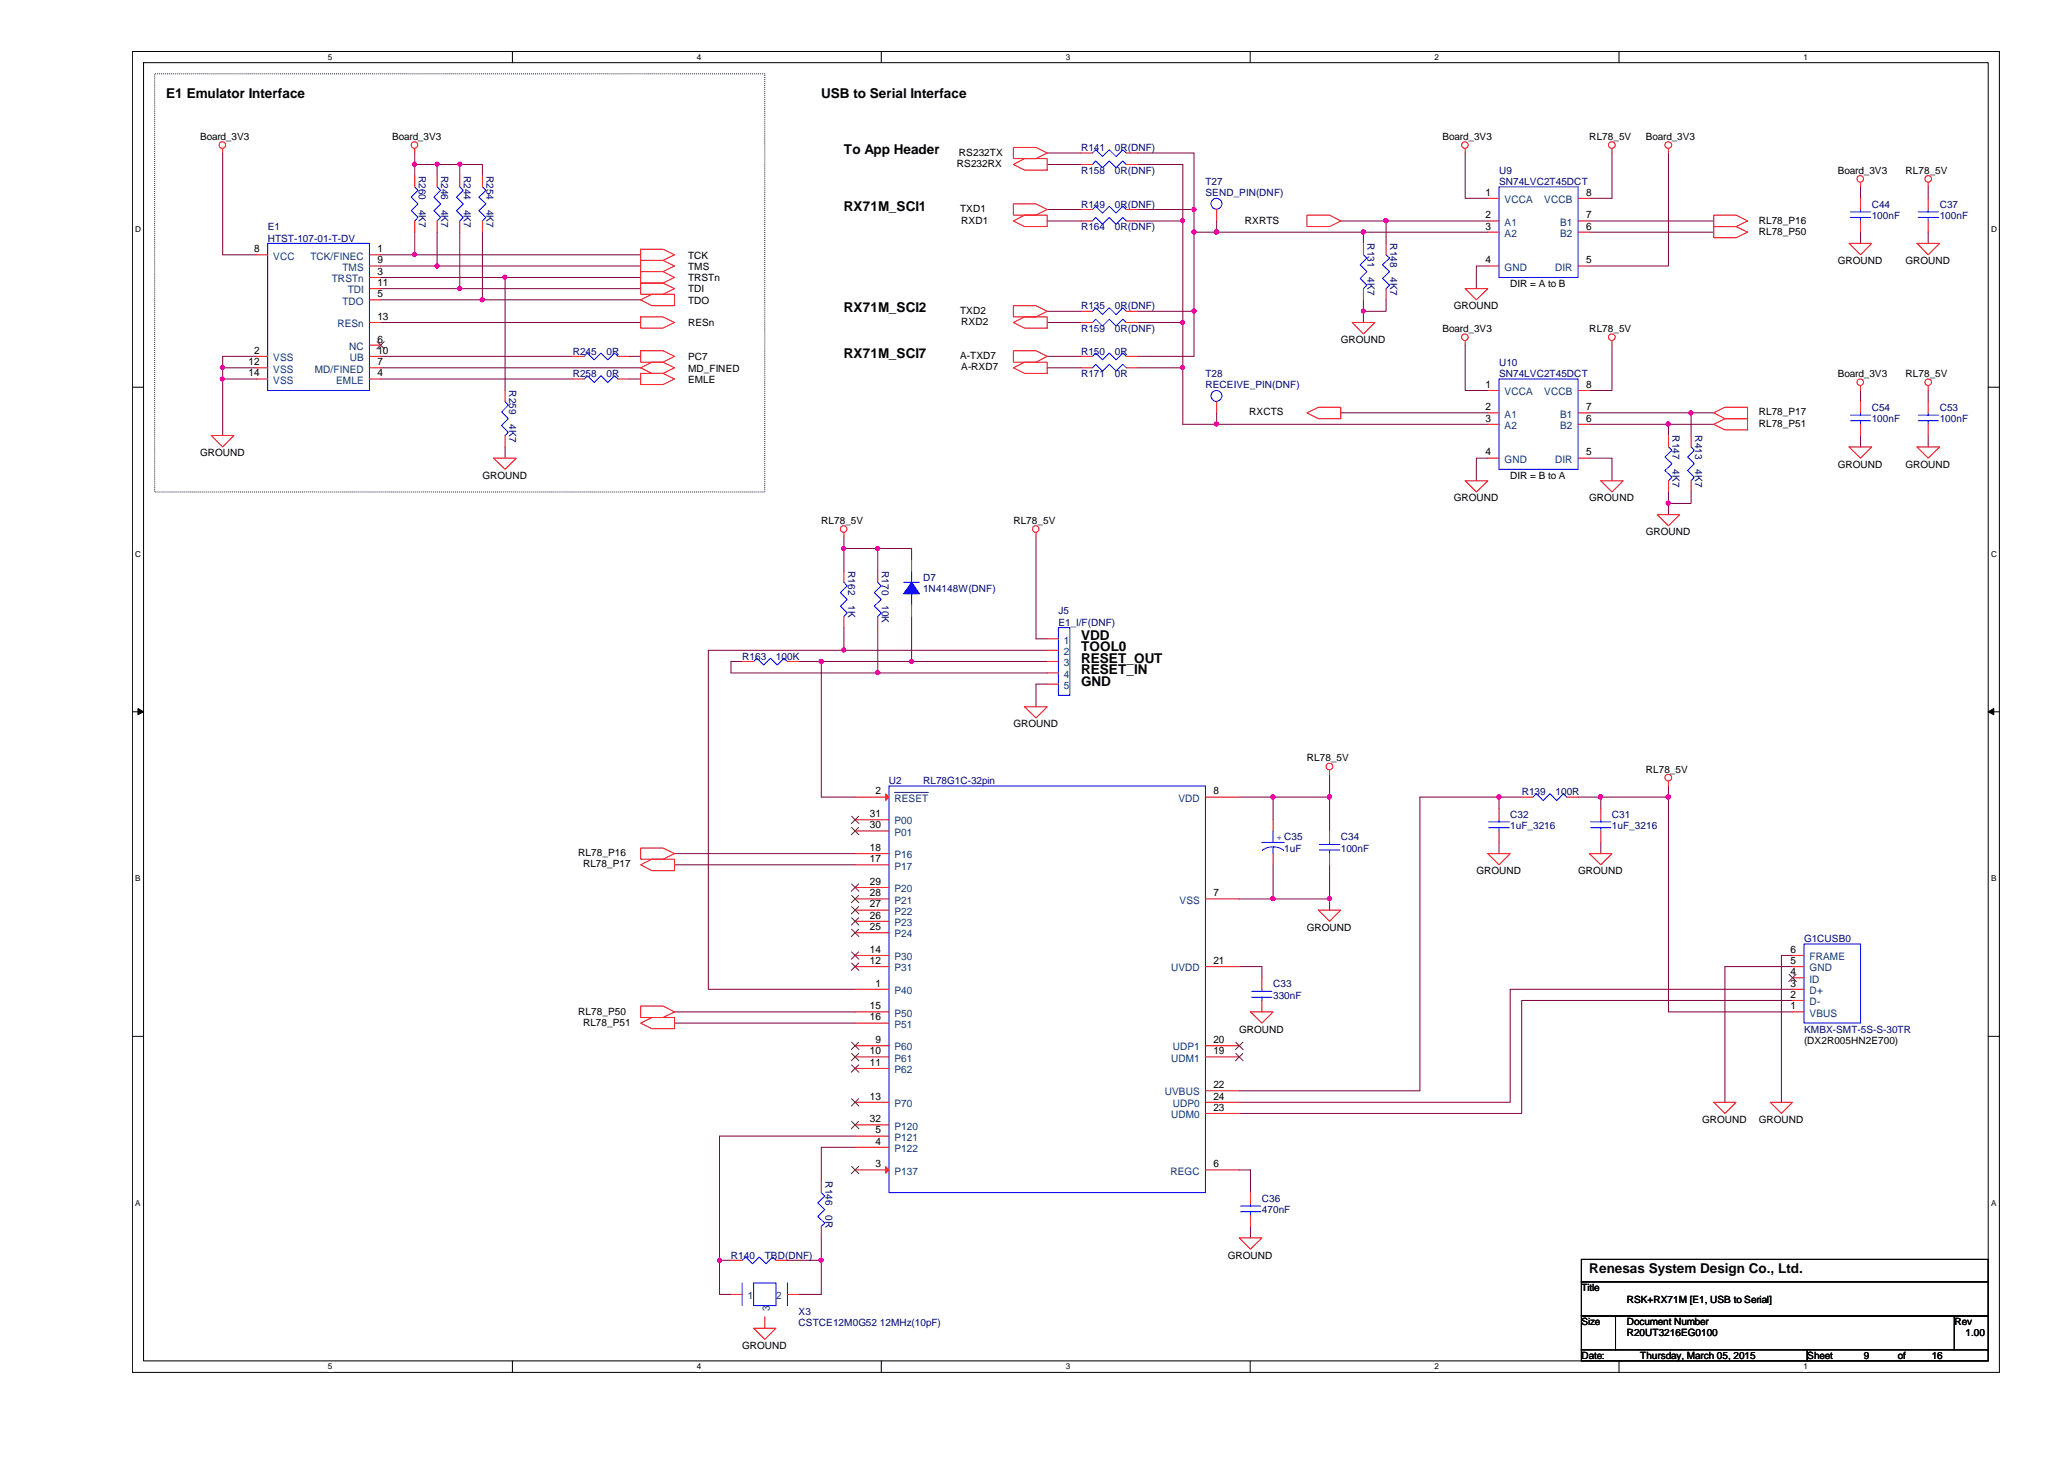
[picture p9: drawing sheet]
<svg xmlns="http://www.w3.org/2000/svg" width="297mm" height="210mm" viewBox="0 0 297 210" stroke-linecap="round" stroke-linejoin="round" font-family="sans-serif">
<path d="M19 7.4h268.7v190h-268.6zM20.7 9h265.4v186.8h-265.4z" fill="none" stroke="#000" stroke-width=".14"/>
<g fill="#fff">
<path d="M47.2 7.6h.6v1.3h-.6z"/>
<path d="M47.2 196h.6v1.3h-.6z"/>
</g>
<path d="M73.7 7.4v1.6M73.7 195.8v1.6" fill="none" stroke="#000" stroke-width=".14"/>
<g fill="#fff">
<path d="M100.3 7.6h.6v1.3h-.6z"/>
<path d="M100.3 196h.6v1.3h-.6z"/>
</g>
<path d="M126.8 7.4v1.6M126.8 195.8v1.6" fill="none" stroke="#000" stroke-width=".14"/>
<g fill="#fff">
<path d="M153.4 7.6h.6v1.3h-.6z"/>
<path d="M153.4 196h.6v1.3h-.6z"/>
</g>
<path d="M179.9 7.4v1.6M179.9 195.8v1.6" fill="none" stroke="#000" stroke-width=".14"/>
<g fill="#fff">
<path d="M206.5 7.6h.6v1.3h-.6z"/>
<path d="M206.5 196h.6v1.3h-.6z"/>
</g>
<path d="M233 7.4v1.6M233 195.8v1.6" fill="none" stroke="#000" stroke-width=".14"/>
<g fill="#fff">
<path d="M259.5 7.6h.6v1.3h-.6z"/>
<path d="M259.5 196h.6v1.3h-.6z"/>
<path d="M19.5 32.3h.8v1.4h-.8z"/>
<path d="M286.6 32.3h.8v1.4h-.8z"/>
<path d="M19.5 79h.8v1.3h-.8z"/>
<path d="M286.6 79h.8v1.3h-.8z"/>
</g>
<path d="M19.1 55.7h1.6M286.1 55.7h1.6" fill="none" stroke="#000" stroke-width=".14"/>
<g fill="#fff">
<path d="M19.5 125.7h.7v1.3h-.7z"/>
<path d="M286.6 125.7h.7v1.3h-.7z"/>
</g>
<path d="M19.1 102.4h1.6M286.1 102.4h1.6" fill="none" stroke="#000" stroke-width=".14"/>
<path d="M19.9 101.9l.8 .5-.8 .4zM286.1 102.4l.8-.5v.9z" fill="#000" stroke="#000" stroke-width=".14"/>
<g fill="#fff">
<path d="M19.5 172.4h.7v1.3h-.7z"/>
<path d="M286.6 172.4h.7v1.3h-.7z"/>
</g>
<path d="M19.1 149.1h1.6M286.1 149.1h1.6M227.6 181.2h58.5v3.2h-58.5zM227.6 184.4h58.5v4.9h-58.5zM227.6 189.3h4.9v4.9h-4.9zM227.6 194.2h32.5v1.6h-32.5zM232.5 189.3h48.8v4.9h-48.8zM260.1 194.2h26v1.6h-26zM281.3 189.3h4.8v4.9h-4.8z" fill="none" stroke="#000" stroke-width=".14"/>
<path d="M22.3 10.6h87.8v60.2h-87.8z" fill="none" stroke="#000" stroke-width=".14" stroke-dasharray="0 .3"/>
<g fill="none" stroke="#800040" stroke-width=".14">
<path d="M32 22v14.7h4.9M54.8 38.3h8.1M54.8 39.9h17.9M54.8 36.7h4.9M59.7 36.7h32.5M59.7 23.7v1.6M59.7 33.4v3.3M59.7 22v1.7M59.7 23.7h3.2M62.9 38.3h29.3M62.9 33.4v4.9M62.9 23.7v1.6"/>
<path d="M62.9 23.7h3.3v1.6M66.2 33.4v8.1M66.2 23.7h3.2v1.6M69.4 33.4v9.7M72.7 39.9h19.5M72.7 39.9v16.3M150.7 31.8h4.9M150.7 22h4.9M150.7 30.1h4.9M150.7 23.7h4.9M163.7 30.1h8.1M163.7 31.8h6.5"/>
<path d="M163.7 23.7h6.5v8.1M163.7 22h8.1v8.1M170.2 31.8v14.6M171.8 30.1v3.3M171.8 33.4h3.3M171.8 33.4v11.4M175.1 31.8v1.6M175.1 33.4h21.1v1.6M193 31.8h6.5M196.2 33.4h17.9M199.5 31.8v3.2M199.5 31.8h14.6"/>
<path d="M210.9 22v6.5h3.2M214.1 38.3h-1.6v3.2M228.7 31.8h17.9M228.7 33.4h17.9M232 22v6.5h-3.3M240.1 22v16.3h-11.4M267.8 26.9v1.6M267.8 33.4v1.6M277.5 26.9v1.6M277.5 33.4v1.6M32 54.5v8.2M32 52.9v1.6"/>
<path d="M32 54.5h4.9M32 52.9h4.9M36.9 51.3h-4.9v1.6M54.8 46.4h37.4M54.8 52.9h37.4M54.8 51.3h27.6M54.8 54.5h27.6M54.8 41.5h11.4M54.8 43.1h14.6M66.2 41.5h26M69.4 43.1h22.8M90.6 54.5h1.6"/>
<path d="M90.6 51.3h1.6M150.7 51.3h4.9M150.7 46.4h4.9M150.7 52.9h4.9M150.7 44.8h4.9M163.7 46.4h6.5M163.7 44.8h8.1M163.7 52.9h6.5M170.2 46.4v6.5M170.2 52.9v8.1h4.9M171.8 44.8v6.5h-8.1M175.1 59.4v1.6"/>
<path d="M193 59.4h21.1M196.2 43.1v1.7M199.5 43.1v1.7h-3.3v1.6M210.9 49.7v6.5h3.2M228.7 59.4h14.7v3.3M232 49.7v6.5h-3.3M243.4 59.4h3.2M267.8 56.2v1.6M277.5 56.2v1.6M72.7 64.3v1.6M121.5 78.9h4.8v3.3M121.5 77.3v1.6"/>
<path d="M121.5 78.9v3.3M126.3 78.9h4.9v1.7M149.1 77.3v14.6h1.6M175.1 61h39M214.1 65.9h-1.6v3.3M228.7 65.9h3.3v3.3M228.7 61h11.4M240.1 70.8v1.6M240.1 72.4v1.6M243.4 70.8v1.6h-3.3M246.6 61h-6.5v1.7M267.8 62.7v1.6"/>
<path d="M277.5 62.7v1.6M106.8 95.2h-1.6v1.6h21.1M114.9 95.2h3.3M118.2 95.2h13M118.2 95.2v19.5h4.9M121.5 90.3v3.3M121.5 93.6h-19.6v48.7h21.2M121.5 93.6h29.2M126.3 96.8h24.4M126.3 90.3v6.5M131.2 88.7v6.5M131.2 95.2h19.5"/>
<path d="M150.7 98.4h-1.6v3.3M178.4 114.7h4.8M183.2 114.7v3.2M183.2 114.7h8.1M191.3 114.7v4.8M191.3 111.4v3.3M215.7 114.7v1.6M215.7 114.7h-11.4v42.2h-25.9M215.7 114.7h3.3M227.1 114.7h3.3M230.4 114.7h9.7M230.4 114.7v1.6"/>
<path d="M240.1 114.7v30.9h17.9M240.1 113.1v1.6M97.1 122.8h26M97.1 124.4h26M178.4 129.3h4.8M178.4 139.1h3.2v1.6M183.2 124.4v4.9M183.2 129.3h8.1v1.6M191.3 124.4v4.9M215.7 121.2v1.6M230.4 121.2v1.6M258 137.5h-1.6v21.1"/>
<path d="M258 139.1h-9.8v19.5M97.1 145.6h26M97.1 147.2h26M258 142.3h-40.7v16.3h-38.9M258 143.9h-39v16.3h-40.6M118.2 178.1v3.2M123.1 165.1h-4.9v4.9M123.1 163.4h-19.6v17.9M178.4 168.3h1.6v3.3M180 176.4v1.7M103.5 181.3h1.7M103.5 181.3v4.9h1.7"/>
<path d="M113.3 181.3h4.9M118.2 181.3v4.9h-3.3"/>
</g>
<g fill="#f0f" stroke="#f0f" stroke-width=".14">
<circle cx="69.4" cy="43.1" r=".31"/>
<circle cx="66.2" cy="41.5" r=".31"/>
<circle cx="62.9" cy="38.3" r=".3"/>
<circle cx="59.6" cy="36.6" r=".3"/>
<circle cx="66.2" cy="23.6" r=".3"/>
<circle cx="62.9" cy="23.6" r=".3"/>
<circle cx="59.6" cy="23.6" r=".3"/>
<circle cx="72.6" cy="39.9" r=".3"/>
<circle cx="32" cy="54.5" r=".3"/>
<circle cx="32" cy="52.9" r=".3"/>
<circle cx="131.2" cy="95.2" r=".3"/>
<circle cx="118.2" cy="181.3" r=".31"/>
<circle cx="118.2" cy="95.2" r=".31"/>
<circle cx="121.4" cy="93.5" r=".3"/>
<circle cx="191.3" cy="129.3" r=".31"/>
<circle cx="183.2" cy="129.3" r=".31"/>
<circle cx="191.3" cy="114.7" r=".32"/>
<circle cx="183.2" cy="114.7" r=".32"/>
<circle cx="230.3" cy="114.7" r=".31"/>
<circle cx="215.7" cy="114.7" r=".32"/>
<circle cx="240.1" cy="114.7" r=".32"/>
<circle cx="126.3" cy="96.8" r=".31"/>
<circle cx="126.3" cy="78.9" r=".31"/>
<circle cx="121.4" cy="78.9" r=".3"/>
<circle cx="103.5" cy="181.3" r=".3"/>
<circle cx="171.8" cy="44.7" r=".3"/>
<circle cx="170.2" cy="46.4" r=".3"/>
<circle cx="171.8" cy="33.4" r=".31"/>
<circle cx="170.2" cy="31.7" r=".3"/>
<circle cx="171.8" cy="30.1" r=".3"/>
<circle cx="196.2" cy="33.4" r=".31"/>
<circle cx="170.2" cy="52.9" r=".3"/>
<circle cx="175.1" cy="61" r=".31"/>
<circle cx="243.3" cy="59.4" r=".3"/>
<circle cx="240.1" cy="61" r=".31"/>
<circle cx="175.1" cy="33.4" r=".32"/>
<circle cx="196.2" cy="44.7" r=".3"/>
<circle cx="199.5" cy="31.7" r=".31"/>
<circle cx="240.1" cy="72.4" r=".31"/>
</g>
<g fill="none" stroke="#f00" stroke-width=".14">
<path d="M32 21.4v.6M36.9 36.7h1.6M53.2 36.7h1.6M53.2 39.9h1.6M53.2 38.3h1.6M59.7 21.4v.6M59.7 25.3v1.6M59.7 31.8v1.6M62.9 25.3v1.6M62.9 31.8v1.6M66.2 25.3v1.6M66.2 31.8v1.6"/>
<path d="M69.4 25.3v1.6M69.4 31.8v1.6M92.2 35.9h3.2l1.7 .8-1.7 .8h-3.2zM92.2 37.5h3.2l1.7 .8-1.7 .8h-3.2zM92.2 39.1h3.2l1.7 .8-1.7 .8h-3.2zM145.8 23.7l1.6-.9h3.3v1.7h-3.3zM145.8 21.2h3.3l1.6 .8-1.6 .8h-3.3zM145.8 29.3h3.3l1.6 .8-1.6 .8h-3.3zM145.8 31.8l1.6-.9h3.3v1.7h-3.3zM155.6 22h1.6M155.6 31.8h1.6M155.6 23.7h1.6"/>
<path d="M155.6 30.1h1.6M162.1 22h1.6M162.1 31.8h1.6M162.1 23.7h1.6M162.1 30.1h1.6M175.1 30.1v1.7M188.1 30.9h3.2l1.7 .9-1.7 .8h-3.2zM196.2 35v1.7M199.5 35v1.7M210.9 21.4v.6M214.1 28.5h1.6M214.1 38.3h1.6"/>
<path d="M214.1 31.8h1.6M214.1 33.4h1.6M227.1 33.4h1.6M227.1 38.3h1.6M227.1 28.5h1.6M227.1 31.8h1.6M232 21.4v.6M240.1 21.4v.6M246.6 32.6h3.3l1.6 .8-1.6 .8h-3.3zM246.6 30.9h3.3l1.6 .9-1.6 .8h-3.3zM266.1 35h3.3l-1.6 1.7zM267.8 26.2v.7"/>
<path d="M267.8 28.5v1.6M267.8 31.8v1.6M275.9 35h3.2l-1.6 1.7zM277.5 26.2v.7M277.5 28.5v1.6M277.5 31.8v1.6M36.9 51.3h1.6M36.9 52.9h1.6M36.9 54.5h1.6M53.2 54.5h1.6M53.2 43.1h1.6M53.2 49.7h1.6"/>
<path d="M53.2 52.9h1.6M53.2 51.3h1.6M53.2 41.5h1.6M53.2 46.4h1.6M72.7 56.2v1.6M82.4 51.3h1.7M82.4 54.5h1.7M88.9 51.3h1.7M88.9 54.5h1.7M92.2 50.5h3.2l1.7 .8-1.7 .8h-3.2zM92.2 40.7h3.2l1.7 .8-1.7 .8h-3.2zM92.2 43.1l1.6-.8h3.3v1.7h-3.3z"/>
<path d="M92.2 45.6h3.2l1.7 .8-1.7 .8h-3.2zM92.2 53.7h3.2l1.7 .8-1.7 .8h-3.2zM92.2 52.9l1.6-.8h1.6l1.7 .8-1.7 .8h-1.6zM145.8 44h3.3l1.6 .8-1.6 .8h-3.3zM145.8 50.5h3.3l1.6 .8-1.6 .8h-3.3zM145.8 46.4l1.6-.8h3.3v1.6h-3.3zM145.8 52.9l1.6-.8h3.3v1.6h-3.3zM155.6 44.8h1.6M155.6 46.4h1.6M155.6 52.9h1.6M155.6 51.3h1.6M162.1 44.8h1.6"/>
<path d="M162.1 46.4h1.6M162.1 52.9h1.6M162.1 51.3h1.6M175.1 57.8v1.6M188.1 59.4l1.6-.8h3.3v1.6h-3.3zM194.6 46.4h3.3l-1.7 1.6zM196.2 41.5v1.6M199.5 41.5v1.6M210.9 41.5h3.2l-1.6 1.6zM210.9 49v.7M214.1 56.2h1.6M214.1 59.4h1.6"/>
<path d="M227.1 56.2h1.6M227.1 59.4h1.6M232 49v.7M246.6 59.4l1.6-.8h3.3v1.6h-3.3zM267.8 55.5v.7M267.8 57.8v1.6M277.5 55.5v.7M277.5 57.8v1.6M30.4 62.7h3.3l-1.7 1.6zM71 65.9h3.3l-1.6 1.6zM72.7 62.7v1.6M121.5 76.6v.7"/>
<path d="M149.1 76.6v.7M210.9 69.2h3.2l-1.6 1.6zM214.1 65.9h1.6M214.1 61h1.6M227.1 61h1.6M227.1 65.9h1.6M230.4 69.2h3.2l-1.6 1.6zM238.5 74h3.2l-1.6 1.6zM240.1 62.7v1.6M240.1 69.2v1.6M243.4 62.7v1.6M243.4 69.2v1.6"/>
<path d="M246.6 61l1.6-.8h3.3v1.6h-3.3zM266.1 64.3h3.3l-1.6 1.6zM267.8 61v1.7M275.9 64.3h3.2l-1.6 1.6zM277.5 61v1.7M106.8 95.2h1.7M113.3 95.2h1.6M121.5 82.2v1.6M121.5 88.7v1.6M126.3 82.2v1.6M126.3 88.7v1.6M131.2 87v1.7"/>
<path d="M131.2 80.6v1.6M150.7 91.9h1.6M150.7 93.6h1.6M150.7 95.2h1.6M150.7 96.8h1.6M150.7 98.4h1.6M123.1 114.7h4.8M123.1 119.5h4.8M123.1 117.9h4.8M147.4 101.7h3.3l-1.6 1.6zM173.5 114.7h4.9M183.2 117.9v1.6"/>
<path d="M191.3 110.8v.6M191.3 119.5v1.7M215.7 116.3v1.6M215.7 119.5v1.7M219 114.7h1.6M225.5 114.7h1.6M230.4 116.3v1.6M230.4 119.5v1.7M240.1 112.4v.7M92.2 122h3.2l1.7 .8-1.7 .8h-3.2zM92.2 124.4l1.6-.8h3.3v1.7h-3.3zM123.1 124.4h4.8"/>
<path d="M123.1 139.1h4.8M123.1 137.5h4.8M123.1 134.2h4.8M123.1 132.5h4.8M123.1 130.9h4.8M123.1 129.3h4.8M123.1 127.7h4.8M123.1 122.8h4.8M173.5 129.3h4.9M173.5 139.1h4.9M183.2 122.8v1.6M189.7 130.9h3.3l-1.7 1.6z"/>
<path d="M191.3 122.8v1.6M214.1 122.8h3.2l-1.6 1.6zM228.7 122.8h3.3l-1.6 1.6zM258 137.5h1.6M258 139.1h1.6M92.2 144.7h3.2l1.7 .9-1.7 .8h-3.2zM92.2 147.2l1.6-.8h3.3v1.6h-3.3zM123.1 142.3h4.8M123.1 145.6h4.8M123.1 147.2h4.8M123.1 150.5h4.8M123.1 152.1h4.8"/>
<path d="M123.1 158.6h4.8M123.1 153.7h4.8M173.5 152.1h4.9M173.5 150.5h4.9M173.5 156.9h4.9M173.5 158.6h4.9M180 145.6h3.2l-1.6 1.6zM181.6 140.7v1.6M181.6 143.9v1.7M246.6 158.6h3.3l-1.7 1.6zM254.8 158.6h3.2l-1.6 1.6zM258 140.7h1.6"/>
<path d="M258 142.3h1.6M258 143.9h1.6M258 145.6h1.6M118.2 170v1.6M118.2 176.4v1.7M123.1 161.8h4.8M123.1 168.3h4.8M123.1 165.1h4.8M123.1 163.4h4.8M173.5 168.3h4.9M173.5 160.2h4.9M178.4 178.1h3.2l-1.6 1.6z"/>
<path d="M180 171.6v1.6M180 174.8v1.6M105.2 186.2h1.6M105.2 181.3h1.6M108.5 191.1h3.2l-1.6 1.6zM110.1 189.4v1.7M111.7 181.3h1.6M113.3 186.2h1.6"/>
<circle cx="32" cy="20.9" r=".47"/>
<circle cx="59.6" cy="20.9" r=".47"/>
<circle cx="210.8" cy="20.9" r=".47"/>
<circle cx="232" cy="20.9" r=".48"/>
<circle cx="240.1" cy="20.9" r=".48"/>
<circle cx="267.7" cy="25.7" r=".47"/>
<circle cx="277.5" cy="25.7" r=".47"/>
<circle cx="210.8" cy="48.5" r=".47"/>
<circle cx="232" cy="48.5" r=".48"/>
<circle cx="267.7" cy="55" r=".47"/>
<circle cx="277.5" cy="55" r=".47"/>
<circle cx="121.4" cy="76.1" r=".47"/>
<circle cx="149" cy="76.1" r=".47"/>
<circle cx="191.3" cy="110.3" r=".48"/>
<circle cx="240.1" cy="111.9" r=".48"/>
</g>
<g fill="none" stroke="#00f" stroke-width=".14">
<path d="M38.5 35h14.7v21.2h-14.7zM59.7 26.9l.5 .5-1 1 1 .9-1 1 1 1-.5 .5M62.9 26.9l.5 .5-1 1 1 .9-1 1 1 1-.5 .5M66.2 26.9l.5 .5-1 1 1 .9-1 1 1 1-.5 .5M69.4 26.9l.5 .5-1 1 1 .9-1 1 1 1-.5 .5M157.2 22l.5-.5 1 1 .9-1 1 1 1-1 .5 .5M157.2 31.8l.5-.5 1 1 .9-1 1 1 1-1 .5 .5M157.2 23.7l.5-.5 1 .9 .9-.9 1 .9 1-.9 .5 .5M157.2 30.1l.5-.4 1 .9 .9-.9 1 .9 1-.9 .5 .4M196.2 36.7l.5 .4-1 1 1 1-1 .9 1 1-.5 .5M199.5 36.7l.5 .4-1 1 1 1-1 .9 1 1-.5 .5M215.7 26.9h11.4v13h-11.4z"/>
<path d="M266.3 31.3h2.9M266.3 30.5h2.9M267.8 30.1v.4M267.8 31.3v.5M276.1 31.3h2.9M276.1 30.5h2.9M277.5 30.1v.4M277.5 31.3v.5M72.7 57.8l.5 .5-1 1 1 .9-1 1 1 1-.5 .5M84.1 51.3l.4-.5 1 1 1-1 1 1 .9-1 .5 .5M84.1 54.5l.4-.4 1 .9 1-.9 1 .9 .9-.9 .5 .4M157.2 44.8l.5-.5 1 1 .9-1 1 1 1-1 .5 .5"/>
<path d="M157.2 46.4l.5-.5 1 1 .9-1 1 1 1-1 .5 .5M157.2 52.9l.5-.5 1 1 .9-1 1 1 1-1 .5 .5M157.2 51.3l.5-.5 1 1 .9-1 1 1 1-1 .5 .5M215.7 54.5h11.4v13h-11.4zM266.3 59.7h2.9M267.8 59.4v.3M276.1 59.7h2.9M277.5 59.4v.3M240.1 64.3l.5 .5-1 .9 1 1-1 1 1 1-.5 .5M243.4 64.3l.4 .5-.9 .9 .9 1-.9 1 .9 1-.4 .5M266.3 60.5h2.9M267.8 60.5v.5"/>
<path d="M276.1 60.5h2.9M277.5 60.5v.5M108.5 95.2l.4-.5 1 1 1-1 .9 1 1-1 .5 .5M121.5 83.8l.4 .5-1 1 1 .9-1 1 1 1-.4 .5M126.3 83.8l.5 .5-1 1 1 .9-1 1 1 1-.5 .5M130 83.8h2.3M131.2 85.4v1.6M131.2 82.2v1.6M152.3 90.3h1.7v9.7h-1.7zM127.9 113.1h45.6v58.5h-45.6zM183.2 119.5v1.7M214.2 119.1h3"/>
<path d="M214.2 118.2h3M215.7 117.9v.3M215.7 119.1v.4M220.6 114.7l.5-.5 1 1 1-1 .9 1 1-1 .5 .5M228.9 119.1h2.9M228.9 118.2h2.9M230.4 117.9v.3M230.4 119.1v.4M181.6 121.2h3.2M181.7 122.3a2.6 2.6 0 0 1 3 0M183.2 121.8v1M189.9 122.3h2.9"/>
<path d="M189.9 121.5h2.9M191.3 121.2v.3M191.3 122.3v.5M259.6 135.8h8.2v11.4h-8.2zM180.1 143.5h2.9M180.1 142.6h2.9M181.6 142.3v.3M181.6 143.5v.4M118.2 171.6l.5 .5-1 1 1 .9-1 1 1 1-.5 .4M178.5 174.3h2.9M178.5 173.5h2.9M180 173.2v.3"/>
<path d="M180 174.3v.5M106.8 184.6v3.2M106.8 181.3l.5-.5 1 1 1-1 .9 1 1-1 .5 .5M108.5 184.6h3.2v3.2h-3.2zM113.3 184.6v3.2"/>
<circle cx="175.1" cy="29.3" r=".78"/>
<circle cx="175.1" cy="57" r=".78"/>
</g>
<g fill="none" stroke="#804000" stroke-width=".14">
<path d="M54.3 49.1l1 1.1M55.3 49.1l-1.1 1.1M122.6 119l1 1.1M122.6 117.4l1 1.1M123.6 119l-1.1 1.1M123.6 117.4l-1.1 1.1M122.6 138.6l1 1M122.6 136.9l1 1.1M122.6 133.7l1 1M122.6 132l1 1.1M122.6 130.4l1 1.1M122.6 128.8l1 1.1"/>
<path d="M122.6 127.2l1 1M123.6 138.6l-1.1 1M123.6 136.9l-1.1 1.1M123.6 133.7l-1.1 1M123.6 132l-1.1 1.1M123.6 130.4l-1.1 1.1M123.6 128.8l-1.1 1.1M123.6 127.2l-1.1 1M122.6 149.9l1 1.1M122.6 151.6l1 1M122.6 158.1l1 1M122.6 153.2l1 1.1"/>
<path d="M123.6 149.9l-1.1 1.1M123.6 151.6l-1.1 1M123.6 158.1l-1.1 1M123.6 153.2l-1.1 1.1M177.8 151.6l1.1 1M177.8 149.9l1.1 1.1M178.9 151.6l-1.1 1M178.9 149.9l-1.1 1.1M257.5 140.2l1 1M258.5 140.2l-1.1 1M122.6 161.3l1 1.1M122.6 167.8l1 1.1"/>
<path d="M123.6 161.3l-1.1 1.1M123.6 167.8l-1.1 1.1"/>
</g>
<path d="M131.2 83.8l1.1 1.6h-2.3z" fill-rule="evenodd" fill="#00f" stroke="#00f" stroke-width=".14"/>
<g fill="#f00" stroke="#f00" stroke-width=".14">
<path d="M127.5 114.2l.4 .5-.4 .4z"/>
<path d="M127.5 167.9l.4 .4-.4 .5z"/>
</g>
<path d="M128.7 114h4.9" fill="none" stroke="#004080" stroke-width=".14"/>
<g font-size="1.9">
<text x="23.9" y="14.1">E1 Emulator Interface</text>
<text x="118.2" y="14.1">USB to Serial Interface</text>
<text x="121.5" y="22.2">To App Header</text>
<text x="121.5" y="30.4">RX71M_SCI1</text>
<text x="121.5" y="45">RX71M_SCI2</text>
<text x="121.5" y="51.5">RX71M_SCI7</text>
<text x="155.6" y="92.1">VDD</text>
<text x="155.6" y="93.7">TOOL0</text>
<text x="155.6" y="95.4">RESET_OUT</text>
<text x="155.6" y="97">RESET_IN</text>
<text x="155.6" y="98.6">GND</text>
<text x="228.7" y="183.1">Renesas System Design Co., Ltd.</text>
</g>
<g font-size="1.5">
<text x="213.8" y="28.2">1</text>
<text x="228.3" y="28.2">8</text>
<text x="213.8" y="31.4">2</text>
<text x="213.8" y="33">3</text>
<text x="228.3" y="33">6</text>
<text x="228.3" y="31.4">7</text>
<text x="36.6" y="36.3">8</text>
<text x="54.3" y="41.1">11</text>
<text x="54.3" y="36.3">1</text>
<text x="54.3" y="39.5">3</text>
<text x="54.3" y="37.9">9</text>
<text x="213.8" y="37.9">4</text>
<text x="228.3" y="37.9">5</text>
<text x="54.3" y="46">13</text>
<text x="54.3" y="42.8">5</text>
<text x="35.8" y="52.5">12</text>
<text x="36.6" y="50.9">2</text>
<text x="54.3" y="50.9">10</text>
<text x="54.3" y="52.5">7</text>
<text x="54.3" y="49.3">6</text>
<text x="35.8" y="54.1">14</text>
<text x="54.3" y="54.1">4</text>
<text x="213.8" y="55.8">1</text>
<text x="213.8" y="59">2</text>
<text x="228.3" y="55.8">8</text>
<text x="228.3" y="59">7</text>
<text x="213.8" y="65.5">4</text>
<text x="213.8" y="60.7">3</text>
<text x="228.3" y="65.5">5</text>
<text x="228.3" y="60.7">6</text>
<text x="125.2" y="119.2">30</text>
<text x="125.2" y="117.6">31</text>
<text x="126" y="114.3">2</text>
<text x="174.6" y="114.3">8</text>
<text x="125.2" y="124">17</text>
<text x="125.2" y="122.4">18</text>
<text x="125.2" y="130.6">27</text>
<text x="125.2" y="128.9">28</text>
<text x="125.2" y="127.3">29</text>
<text x="174.6" y="128.9">7</text>
<text x="125.2" y="137.1">14</text>
<text x="125.2" y="133.8">25</text>
<text x="125.2" y="132.2">26</text>
<text x="257.7" y="137.1">6</text>
<text x="125.2" y="138.7">12</text>
<text x="126" y="141.9">1</text>
<text x="174.6" y="138.7">21</text>
<text x="257.7" y="138.7">5</text>
<text x="257.7" y="140.3">4</text>
<text x="257.7" y="141.9">3</text>
<text x="257.7" y="143.6">2</text>
<text x="125.2" y="145.2">15</text>
<text x="125.2" y="146.8">16</text>
<text x="257.7" y="145.2">1</text>
<text x="125.2" y="151.7">10</text>
<text x="125.2" y="153.3">11</text>
<text x="126" y="150.1">9</text>
<text x="174.6" y="150.1">20</text>
<text x="174.6" y="151.7">19</text>
<text x="125.2" y="161.5">32</text>
<text x="125.2" y="158.2">13</text>
<text x="174.6" y="158.2">24</text>
<text x="174.6" y="156.5">22</text>
<text x="174.6" y="159.8">23</text>
<text x="126" y="167.9">3</text>
<text x="126" y="164.7">4</text>
<text x="126" y="163.1">5</text>
<text x="174.6" y="167.9">6</text>
</g>
<g font-size="1.5" fill="#004080">
<text x="216.5" y="29.2">VCCA</text>
<text x="222.2" y="29.2">VCCB</text>
<text x="216.5" y="32.5">A1</text>
<text x="216.5" y="34.1">A2</text>
<text x="224.5" y="34.1">B2</text>
<text x="224.5" y="32.5">B1</text>
<text x="39.3" y="37.3">VCC</text>
<text x="44.7" y="37.3">TCK/FINEC</text>
<text x="47.8" y="40.6">TRSTn</text>
<text x="49.3" y="38.9">TMS</text>
<text x="216.5" y="38.9">GND</text>
<text x="223.8" y="38.9">DIR</text>
<text x="48.6" y="47.1">RESn</text>
<text x="49.3" y="43.8">TDO</text>
<text x="50" y="42.2">TDI</text>
<text x="39.3" y="51.9">VSS</text>
<text x="39.3" y="53.6">VSS</text>
<text x="45.3" y="53.6">MD/FINED</text>
<text x="50.2" y="50.3">NC</text>
<text x="50.3" y="51.9">UB</text>
<text x="39.3" y="55.2">VSS</text>
<text x="48.4" y="55.2">EMLE</text>
<text x="216.5" y="56.9">VCCA</text>
<text x="222.2" y="56.9">VCCB</text>
<text x="216.5" y="60.1">A1</text>
<text x="216.5" y="61.7">A2</text>
<text x="224.5" y="61.7">B2</text>
<text x="224.5" y="60.1">B1</text>
<text x="216.5" y="66.6">GND</text>
<text x="223.8" y="66.6">DIR</text>
<text x="153.1" y="92.6">1</text>
<text x="153.1" y="94.2">2</text>
<text x="153.1" y="95.8">3</text>
<text x="153.1" y="97.5">4</text>
<text x="153.1" y="99.1">5</text>
<text x="128.7" y="115.4">RESET</text>
<text x="128.7" y="118.6">P00</text>
<text x="169.6" y="115.4">VDD</text>
<text x="128.7" y="125.1">P17</text>
<text x="128.7" y="120.2">P01</text>
<text x="128.7" y="123.5">P16</text>
<text x="128.7" y="131.6">P22</text>
<text x="128.7" y="130">P21</text>
<text x="128.7" y="128.4">P20</text>
<text x="169.8" y="130">VSS</text>
<text x="128.7" y="134.9">P24</text>
<text x="128.7" y="133.2">P23</text>
<text x="128.7" y="143">P40</text>
<text x="128.7" y="139.7">P31</text>
<text x="128.7" y="138.1">P30</text>
<text x="168.5" y="139.7">UVDD</text>
<text x="260.4" y="138.1">FRAME</text>
<text x="260.4" y="139.7">GND</text>
<text x="260.4" y="141.4">ID</text>
<text x="260.4" y="143">D+</text>
<text x="128.7" y="146.3">P50</text>
<text x="128.7" y="147.9">P51</text>
<text x="260.4" y="144.6">D-</text>
<text x="260.4" y="146.3">VBUS</text>
<text x="128.7" y="151.1">P60</text>
<text x="128.7" y="152.7">P61</text>
<text x="128.7" y="154.4">P62</text>
<text x="168.5" y="152.7">UDM1</text>
<text x="168.8" y="151.1">UDP1</text>
<text x="128.7" y="159.3">P70</text>
<text x="167.6" y="157.6">UVBUS</text>
<text x="168.5" y="160.9">UDM0</text>
<text x="168.8" y="159.3">UDP0</text>
<text x="128.7" y="162.5">P120</text>
<text x="128.7" y="165.7">P122</text>
<text x="128.7" y="164.1">P121</text>
<text x="128.7" y="169">P137</text>
<text x="168.4" y="169">REGC</text>
<text x="107.6" y="186.9">1</text>
<text x="110.8" y="188.6" transform="rotate(-90 110.8 188.6)">3</text>
<text x="111.7" y="186.9">2</text>
</g>
<g font-size="1.4">
<text x="28.8" y="20.1">Board_3V3</text>
<text x="56.4" y="20.1">Board_3V3</text>
<text x="138" y="22.4">RS232TX</text>
<text x="207.6" y="20.1">Board_3V3</text>
<text x="228.7" y="20.1">RL78_5V</text>
<text x="236.9" y="20.1">Board_3V3</text>
<text x="137.7" y="24">RS232RX</text>
<text x="264.5" y="25">Board_3V3</text>
<text x="274.2" y="25">RL78_5V</text>
<text x="138.2" y="30.5">TXD1</text>
<text x="138.3" y="32.2">RXD1</text>
<text x="179.2" y="32.2">RXRTS</text>
<text x="253.1" y="33.8">RL78_P50</text>
<text x="253.1" y="32.2">RL78_P16</text>
<text x="99" y="37.2">TCK</text>
<text x="99" y="38.8">TMS</text>
<text x="99" y="40.4">TRSTn</text>
<text x="217.3" y="41.3">DIR = A to B</text>
<text x="264.5" y="38">GROUND</text>
<text x="274.2" y="38">GROUND</text>
<text x="99" y="42.1">TDI</text>
<text x="99" y="43.7">TDO</text>
<text x="99" y="46.9">RESn</text>
<text x="138.2" y="45.2">TXD2</text>
<text x="138.3" y="46.8">RXD2</text>
<text x="207.6" y="47.8">Board_3V3</text>
<text x="209.2" y="44.5">GROUND</text>
<text x="228.7" y="47.8">RL78_5V</text>
<text x="99" y="51.8">PC7</text>
<text x="99" y="53.5">MD_FINED</text>
<text x="138.2" y="51.6">A-TXD7</text>
<text x="138.3" y="53.3">A-RXD7</text>
<text x="193" y="49.4">GROUND</text>
<text x="99" y="55.1">EMLE</text>
<text x="179.8" y="59.8">RXCTS</text>
<text x="253.1" y="59.8">RL78_P17</text>
<text x="264.5" y="54.3">Board_3V3</text>
<text x="274.2" y="54.3">RL78_5V</text>
<text x="28.8" y="65.7">GROUND</text>
<text x="253.1" y="61.4">RL78_P51</text>
<text x="69.4" y="68.9">GROUND</text>
<text x="217.3" y="68.9">DIR = B to A</text>
<text x="264.5" y="67.3">GROUND</text>
<text x="274.2" y="67.3">GROUND</text>
<text x="118.2" y="75.4">RL78_5V</text>
<text x="145.8" y="75.4">RL78_5V</text>
<text x="209.2" y="72.1">GROUND</text>
<text x="228.7" y="72.1">GROUND</text>
<text x="236.9" y="77">GROUND</text>
<text x="145.8" y="104.6">GROUND</text>
<text x="188.1" y="109.5">RL78_5V</text>
<text x="236.9" y="111.2">RL78_5V</text>
<text x="83.2" y="123.2">RL78_P16</text>
<text x="83.9" y="124.8">RL78_P17</text>
<text x="212.5" y="125.8">GROUND</text>
<text x="227.1" y="125.8">GROUND</text>
<text x="188.1" y="133.9">GROUND</text>
<text x="83.2" y="146">RL78_P50</text>
<text x="83.9" y="147.6">RL78_P51</text>
<text x="178.4" y="148.5">GROUND</text>
<text x="259.6" y="150.2">(DX2R005HN2E700)</text>
<text x="245" y="161.5">GROUND</text>
<text x="253.1" y="161.5">GROUND</text>
<text x="176.7" y="181.1">GROUND</text>
<text x="227.6" y="185.8">Title</text>
<text x="227.6" y="190.7">Size</text>
<text x="234.1" y="187.4">RSK+RX71M [E1, USB to Serial]</text>
<text x="234.1" y="190.7">Document Number</text>
<text x="281.3" y="190.7">Rev</text>
<text x="106.8" y="194.1">GROUND</text>
<text x="227.6" y="195.5">Date:</text>
<text x="234.1" y="192.3">R20UT3216EG0100</text>
<text x="236.1" y="195.5">Thursday, March 05, 2015</text>
<text x="260.1" y="195.5">Sheet</text>
<text x="268.2" y="195.5">9</text>
<text x="273.1" y="195.5">of</text>
<text x="278" y="195.5">16</text>
<text x="282.9" y="192.3">1.00</text>
</g>
<g font-size="1.4" fill="#000080">
<text x="155.6" y="21.8">R141</text>
<text x="160.4" y="21.8">0R(DNF)</text>
<text x="60.3" y="25.3" transform="rotate(90 60.3 25.3)">R260</text>
<text x="63.5" y="25.3" transform="rotate(90 63.5 25.3)">R246</text>
<text x="66.8" y="25.3" transform="rotate(90 66.8 25.3)">R244</text>
<text x="70" y="25.3" transform="rotate(90 70 25.3)">R254</text>
<text x="155.6" y="25">R158</text>
<text x="155.6" y="29.9">R149</text>
<text x="160.4" y="25">0R(DNF)</text>
<text x="160.4" y="29.9">0R(DNF)</text>
<text x="173.5" y="26.6">T27</text>
<text x="173.5" y="28.2">SEND_PIN(DNF)</text>
<text x="215.7" y="25">U9</text>
<text x="215.7" y="26.6">SN74LVC2T45DCT</text>
<text x="269.4" y="29.9">C44</text>
<text x="279.1" y="29.9">C37</text>
<text x="38.5" y="33.1">E1</text>
<text x="38.5" y="34.8">HTST-107-01-T-DV</text>
<text x="60.3" y="30.1" transform="rotate(90 60.3 30.1)">4K7</text>
<text x="63.5" y="30.1" transform="rotate(90 63.5 30.1)">4K7</text>
<text x="66.8" y="30.1" transform="rotate(90 66.8 30.1)">4K7</text>
<text x="70" y="30.1" transform="rotate(90 70 30.1)">4K7</text>
<text x="155.6" y="33.1">R164</text>
<text x="160.4" y="33.1">0R(DNF)</text>
<text x="196.8" y="35" transform="rotate(90 196.8 35)">R131</text>
<text x="200.1" y="35" transform="rotate(90 200.1 35)">R148</text>
<text x="269.4" y="31.5">100nF</text>
<text x="279.1" y="31.5">100nF</text>
<text x="196.8" y="39.9" transform="rotate(90 196.8 39.9)">4K7</text>
<text x="200.1" y="39.9" transform="rotate(90 200.1 39.9)">4K7</text>
<text x="155.6" y="44.5">R135</text>
<text x="155.6" y="47.8">R159</text>
<text x="160.4" y="44.5">0R(DNF)</text>
<text x="160.4" y="47.8">0R(DNF)</text>
<text x="82.4" y="51">R245</text>
<text x="87.3" y="51">0R</text>
<text x="155.6" y="51">R150</text>
<text x="160.4" y="51">0R</text>
<text x="215.7" y="52.6">U10</text>
<text x="73.3" y="56.2" transform="rotate(90 73.3 56.2)">R259</text>
<text x="82.4" y="54.3">R258</text>
<text x="87.3" y="54.3">0R</text>
<text x="155.6" y="54.3">R171</text>
<text x="160.4" y="54.3">0R</text>
<text x="173.5" y="54.3">T28</text>
<text x="173.5" y="55.9">RECEIVE_PIN(DNF)</text>
<text x="215.7" y="54.3">SN74LVC2T45DCT</text>
<text x="269.4" y="59.1">C54</text>
<text x="279.1" y="59.1">C53</text>
<text x="73.3" y="61" transform="rotate(90 73.3 61)">4K7</text>
<text x="240.7" y="62.7" transform="rotate(90 240.7 62.7)">R147</text>
<text x="244" y="62.7" transform="rotate(90 244 62.7)">R413</text>
<text x="269.4" y="60.7">100nF</text>
<text x="279.1" y="60.7">100nF</text>
<text x="240.7" y="67.5" transform="rotate(90 240.7 67.5)">4K7</text>
<text x="244" y="67.5" transform="rotate(90 244 67.5)">4K7</text>
<text x="122" y="82.2" transform="rotate(90 122 82.2)">R162</text>
<text x="126.9" y="82.2" transform="rotate(90 126.9 82.2)">R170</text>
<text x="132.8" y="83.5">D7</text>
<text x="122" y="87" transform="rotate(90 122 87)">1K</text>
<text x="126.9" y="87" transform="rotate(90 126.9 87)">10K</text>
<text x="132.8" y="85.1">1N4148W(DNF)</text>
<text x="152.3" y="88.4">J5</text>
<text x="106.8" y="94.9">R163</text>
<text x="111.7" y="94.9">100K</text>
<text x="152.3" y="90">E1_I/F(DNF)</text>
<text x="127.9" y="112.8">U2</text>
<text x="132.8" y="112.8">RL78G1C-32pin</text>
<text x="217.3" y="117.6">C32</text>
<text x="217.3" y="119.3">1uF_3216</text>
<text x="219" y="114.4">R139</text>
<text x="223.9" y="114.4">100R</text>
<text x="232" y="117.6">C31</text>
<text x="232" y="119.3">1uF_3216</text>
<text x="184.8" y="122.6">1uF</text>
<text x="193" y="120.9">C34</text>
<text x="193" y="122.6">100nF</text>
<text x="259.6" y="135.6">G1CUSB0</text>
<text x="183.2" y="142">C33</text>
<text x="183.2" y="143.7">330nF</text>
<text x="259.6" y="148.5">KMBX-SMT-5S-S-30TR</text>
<text x="118.8" y="170" transform="rotate(90 118.8 170)">R146</text>
<text x="181.6" y="172.9">C36</text>
<text x="118.8" y="174.8" transform="rotate(90 118.8 174.8)">0R</text>
<text x="181.6" y="174.5">470nF</text>
<text x="105.2" y="181.1">R140</text>
<text x="110.1" y="181.1">TBD(DNF)</text>
<text x="114.9" y="189.2">X3</text>
<text x="114.9" y="190.8">CSTCE12M0G52 12MHz(10pF)</text>
</g>
<text font-size="1.4" fill="#00f" x="183.7" y="120.9">+ C35</text>
<g font-size="1.2">
<text x="47.2" y="8.6">5</text>
<text x="100.3" y="8.6">4</text>
<text x="153.4" y="8.6">3</text>
<text x="206.5" y="8.6">2</text>
<text x="259.5" y="8.6">1</text>
<text x="19.5" y="33.4">D</text>
<text x="286.6" y="33.4">D</text>
<text x="19.5" y="80.1">C</text>
<text x="286.6" y="80.1">C</text>
<text x="19.5" y="126.8">B</text>
<text x="286.6" y="126.8">B</text>
<text x="19.5" y="173.5">A</text>
<text x="286.6" y="173.5">A</text>
<text x="47.2" y="197">5</text>
<text x="100.3" y="197">4</text>
<text x="153.4" y="197">3</text>
<text x="206.5" y="197">2</text>
<text x="259.5" y="197">1</text>
</g>
</svg>
